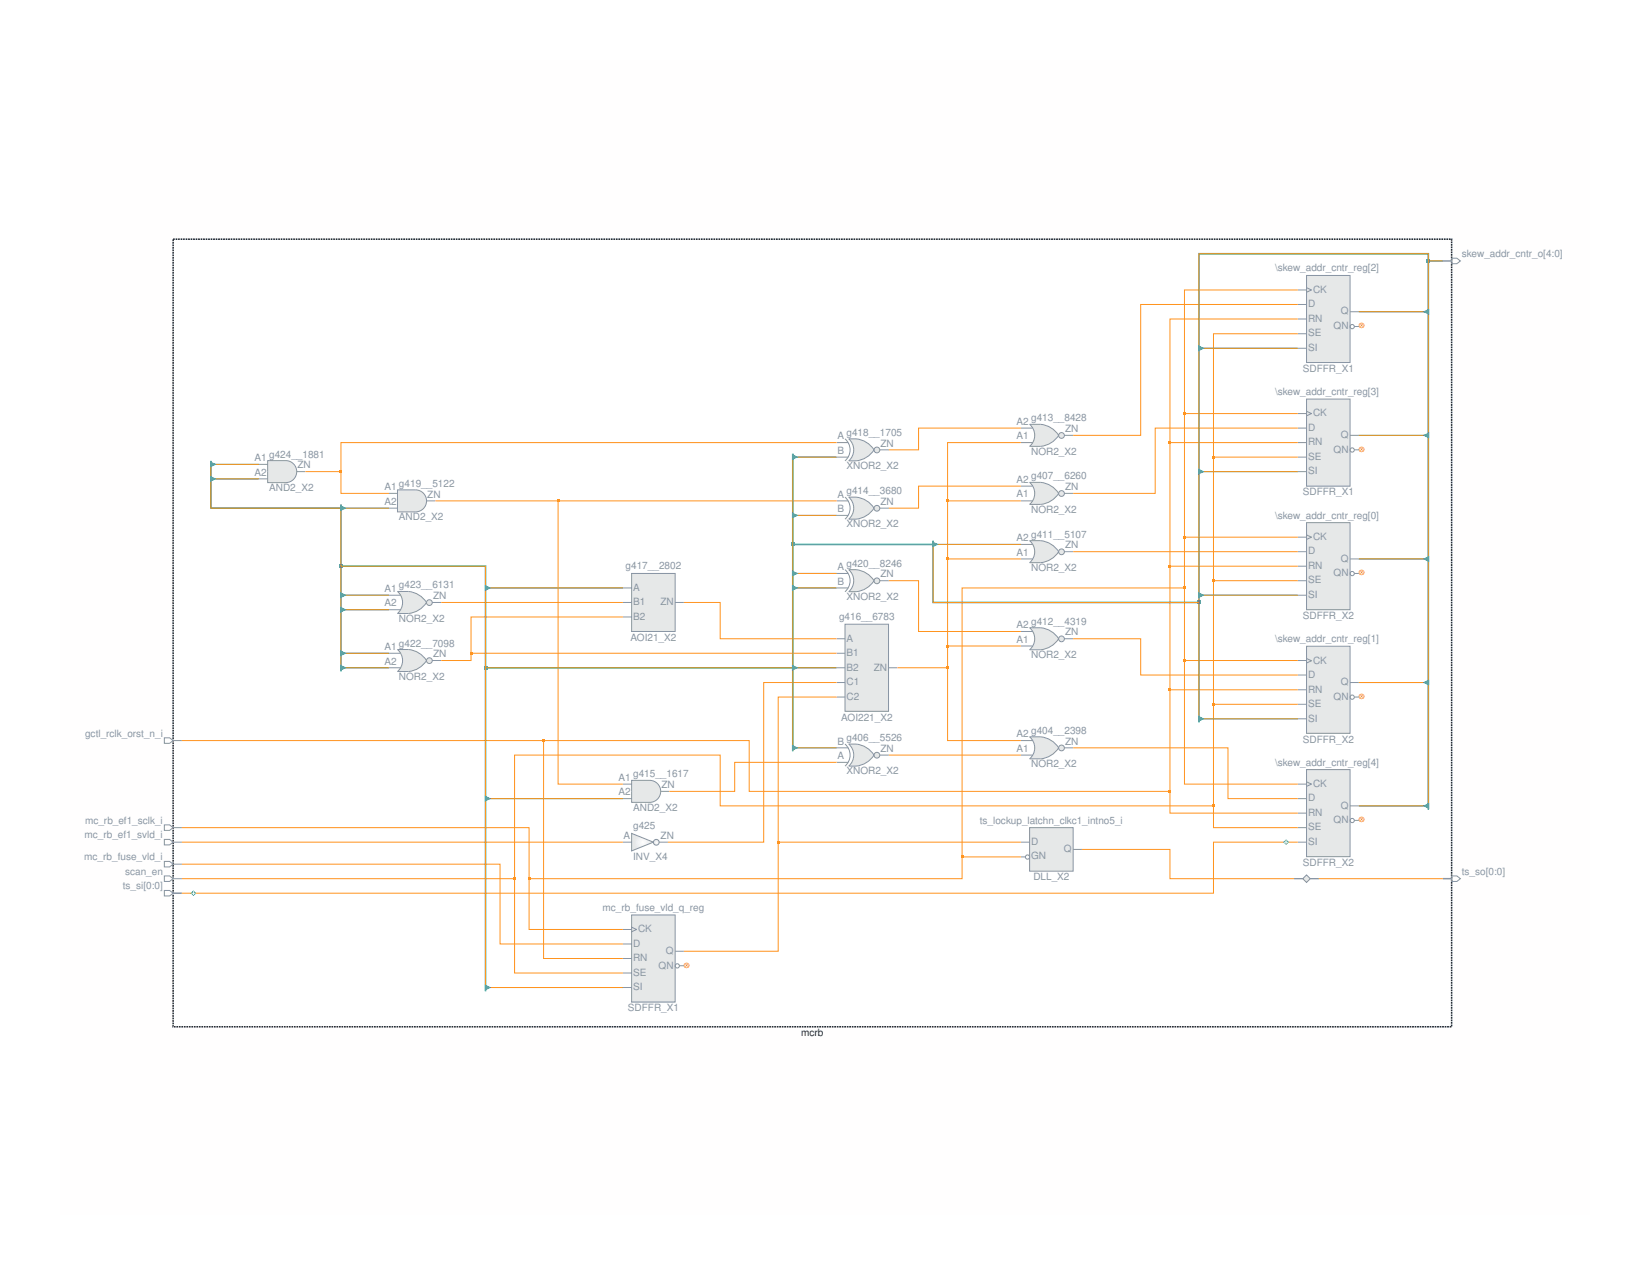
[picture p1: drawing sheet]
<svg xmlns="http://www.w3.org/2000/svg" width="279mm" height="216mm" viewBox="0 0 279 216" stroke-linecap="round" stroke-linejoin="round" font-family="sans-serif">
<path d="M10.2 10.2h259v195.5h-259z" fill="#fffefe"/>
<path d="M29.3 40.5h216.4v133.2h-216.4z" fill-rule="evenodd" fill="#fff"/>
<path d="M29.3 40.5h216.4v133.2h-216.4z" fill="none" stroke="#222830" stroke-width=".25" stroke-dasharray=".3 .1" stroke-linecap="butt"/>
<g fill="none" stroke="#8794a4" stroke-width=".17">
<path d="M245.7 43.7h.8l.6 .5-.6 .4h-.8zM27.8 124.8h.9l.6 .5-.6 .5h-.9zM27.8 139.6h.9l.6 .4-.6 .5h-.9zM29.3 125.3h1.5M27.8 142h.9l.6 .5-.6 .5h-.9zM27.8 145.8h.9l.6 .4-.6 .5h-.9zM27.8 150.7h.9l.6 .4-.6 .5h-.9zM27.8 148.2h.9l.6 .5-.6 .4h-.9zM29.3 142.5h1.5M29.3 146.2h1.5M29.3 140h1.5M29.3 148.7h1.5"/>
<path d="M245.7 148.2h.8l.6 .5-.6 .4h-.8z"/>
</g>
<path d="M244.2 44.2h1.5M29.3 151.1h1.5M244.2 148.7h1.5" fill="none" stroke="#8794a4" stroke-width=".25"/>
<path d="M221.1 46.6h7.4v14.7h-7.4z" fill-rule="evenodd" fill="#e6e8e8"/>
<path d="M221.1 46.6h7.4v14.7h-7.4zM221.1 48.7l.9 .4-.9 .3" fill="none" stroke="#8794a3" stroke-width=".17"/>
<g fill="none" stroke="#8794a4" stroke-width=".17">
<path d="M219.6 49.1h1.5M219.6 51.5h1.5M219.6 54h1.5M219.6 56.5h1.5M219.6 58.9h1.5M228.5 52.7h1.5M229.2 55.2h.8"/>
<circle cx="228.8" cy="55.3" r=".36"/>
</g>
<g fill="#e6e8e8">
<path d="M174.2 91.5a4.6 4.6 0 0 1 5 1.8 4.6 4.6 0 0 1-5 1.9 2.47 2.47 0 0 0 0-3.7z" fill-rule="evenodd"/>
<circle cx="179.6" cy="93.4" r=".49"/>
</g>
<g fill="none" stroke="#8794a3" stroke-width=".17">
<path d="M176.1 91.5a4.1 4.1 0 0 1 3.1 1.8 4.1 4.1 0 0 1-3.1 1.9h-1.9a2.45 2.45 0 0 0 0-3.7h1.9"/>
<circle cx="179.6" cy="93.4" r=".49"/>
</g>
<path d="M172.8 94.6h2M172.8 92.1h2M180.1 93.3h1.5" fill="none" stroke="#8794a4" stroke-width=".17"/>
<g fill="#e6e8e8">
<path d="M143.6 125.9a4.3 4.3 0 0 1 4.3 1.9 4.3 4.3 0 0 1-4.3 1.8 2.47 2.47 0 0 0 0-3.7z" fill-rule="evenodd"/>
<circle cx="148.4" cy="127.8" r=".49"/>
</g>
<g fill="none" stroke="#8794a3" stroke-width=".17">
<path d="M143 125.9a2.45 2.45 0 0 1 0 3.7M143.6 125.9a4.3 4.3 0 0 1 4.3 1.9 4.2 4.2 0 0 1-4.3 1.8 2.48 2.48 0 0 0 0-3.7z"/>
<circle cx="148.4" cy="127.8" r=".49"/>
</g>
<path d="M141.6 129h1.9M141.6 126.5h1.9M148.9 127.8h1.5" fill="none" stroke="#8794a4" stroke-width=".17"/>
<path d="M106.9 132h3.1a1.86 1.86 0 0 1 1.8 1.9 1.86 1.86 0 0 1-1.8 1.9h-3.1z" fill-rule="evenodd" fill="#e6e8e8"/>
<path d="M106.9 132h3.1a1.86 1.86 0 0 1 1.8 1.9 1.86 1.86 0 0 1-1.8 1.9h-3.1z" fill="none" stroke="#8794a3" stroke-width=".17"/>
<path d="M105.4 132.7h1.5M105.4 135.1h1.5M111.8 133.9h1.5" fill="none" stroke="#8794a4" stroke-width=".17"/>
<g fill="#e6e8e8">
<path d="M143.6 74.3a4.3 4.3 0 0 1 4.3 1.8 4.3 4.3 0 0 1-4.3 1.9 2.47 2.47 0 0 0 0-3.7z" fill-rule="evenodd"/>
<circle cx="148.4" cy="76.1" r=".49"/>
</g>
<g fill="none" stroke="#8794a3" stroke-width=".17">
<path d="M143 74.3a2.45 2.45 0 0 1 0 3.7M143.6 74.3a4.3 4.3 0 0 1 4.3 1.8 4.2 4.2 0 0 1-4.3 1.9 2.48 2.48 0 0 0 0-3.7z"/>
<circle cx="148.4" cy="76.1" r=".49"/>
</g>
<path d="M141.6 74.9h1.9M141.6 77.3h1.9M148.9 76.1h1.5" fill="none" stroke="#8794a4" stroke-width=".17"/>
<path d="M106.9 154.8h7.4v14.7h-7.4z" fill-rule="evenodd" fill="#e6e8e8"/>
<path d="M106.9 154.8h7.4v14.7h-7.4zM106.9 156.9l.8 .4-.8 .3" fill="none" stroke="#8794a3" stroke-width=".17"/>
<g fill="none" stroke="#8794a4" stroke-width=".17">
<path d="M105.4 157.3h1.5M105.4 159.7h1.5M105.4 162.2h1.5M105.4 164.6h1.5M105.4 167.1h1.5M114.3 161h1.4M115 163.4h.7"/>
<circle cx="114.6" cy="163.4" r=".36"/>
</g>
<path d="M45.3 77.9h3.1a1.86 1.86 0 0 1 1.8 1.9 1.86 1.86 0 0 1-1.8 1.9h-3.1z" fill-rule="evenodd" fill="#e6e8e8"/>
<path d="M45.3 77.9h3.1a1.86 1.86 0 0 1 1.8 1.9 1.86 1.86 0 0 1-1.8 1.9h-3.1z" fill="none" stroke="#8794a3" stroke-width=".17"/>
<path d="M43.8 78.6h1.5M50.2 79.8h1.5M43.8 81h1.5" fill="none" stroke="#8794a4" stroke-width=".17"/>
<path d="M220.5 148.7l.6-.7 .6 .7-.6 .6z" fill-rule="evenodd" fill="#e6e8e8"/>
<path d="M219 148.7h1.5M220.5 148.7l.6-.7 .6 .7-.6 .6zM221.7 148.7h1.5" fill="none" stroke="#8794a3" stroke-width=".17"/>
<path d="M219 148.7h1.5M221.7 148.7h1.5" fill="none" stroke="#8794a4" stroke-width=".17"/>
<path d="M221.1 109.3h7.4v14.8h-7.4z" fill-rule="evenodd" fill="#e6e8e8"/>
<path d="M221.1 109.3h7.4v14.8h-7.4zM221.1 111.4l.9 .4-.9 .4" fill="none" stroke="#8794a3" stroke-width=".17"/>
<g fill="none" stroke="#8794a4" stroke-width=".17">
<path d="M219.6 111.8h1.5M219.6 114.2h1.5M219.6 116.7h1.5M219.6 119.2h1.5M228.5 115.5h1.5M229.2 117.9h.8M219.6 121.6h1.5"/>
<circle cx="228.8" cy="118" r=".36"/>
</g>
<g fill="#e6e8e8">
<path d="M174.2 124.7a4.6 4.6 0 0 1 5 1.8 4.6 4.6 0 0 1-5 1.9 2.47 2.47 0 0 0 0-3.7z" fill-rule="evenodd"/>
<circle cx="179.6" cy="126.6" r=".49"/>
</g>
<g fill="none" stroke="#8794a3" stroke-width=".17">
<path d="M176.1 124.7a4.1 4.1 0 0 1 3.1 1.8 4.1 4.1 0 0 1-3.1 1.9h-1.9a2.45 2.45 0 0 0 0-3.7h1.9"/>
<circle cx="179.6" cy="126.6" r=".49"/>
</g>
<path d="M172.8 127.8h2M172.8 125.3h2M180.1 126.5h1.5" fill="none" stroke="#8794a4" stroke-width=".17"/>
<g fill="#e6e8e8">
<path d="M174.2 71.8a4.6 4.6 0 0 1 5 1.9 4.6 4.6 0 0 1-5 1.8 2.47 2.47 0 0 0 0-3.7z" fill-rule="evenodd"/>
<circle cx="179.6" cy="73.7" r=".49"/>
</g>
<g fill="none" stroke="#8794a3" stroke-width=".17">
<path d="M176.1 71.8a4.1 4.1 0 0 1 3.1 1.9 4.1 4.1 0 0 1-3.1 1.8h-1.9a2.45 2.45 0 0 0 0-3.7h1.9"/>
<circle cx="179.6" cy="73.7" r=".49"/>
</g>
<path d="M172.8 74.9h2M172.8 72.4h2M180.1 73.7h1.5" fill="none" stroke="#8794a4" stroke-width=".17"/>
<g fill="#e6e8e8">
<path d="M143.6 84.1a4.3 4.3 0 0 1 4.3 1.9 4.3 4.3 0 0 1-4.3 1.8 2.47 2.47 0 0 0 0-3.7z" fill-rule="evenodd"/>
<circle cx="148.4" cy="86" r=".49"/>
</g>
<g fill="none" stroke="#8794a3" stroke-width=".17">
<path d="M143 84.1a2.45 2.45 0 0 1 0 3.7M143.6 84.1a4.3 4.3 0 0 1 4.3 1.9 4.2 4.2 0 0 1-4.3 1.8 2.48 2.48 0 0 0 0-3.7z"/>
<circle cx="148.4" cy="86" r=".49"/>
</g>
<path d="M141.6 84.8h1.9M141.6 87.2h1.9M148.9 86h1.5" fill="none" stroke="#8794a4" stroke-width=".17"/>
<path d="M106.9 97h7.4v9.8h-7.4z" fill-rule="evenodd" fill="#e6e8e8"/>
<path d="M106.9 97h7.4v9.8h-7.4z" fill="none" stroke="#8794a3" stroke-width=".17"/>
<path d="M105.4 99.5h1.5M105.4 101.9h1.5M105.4 104.4h1.5M114.3 101.9h1.4" fill="none" stroke="#8794a4" stroke-width=".17"/>
<g fill="#e6e8e8">
<path d="M143.6 96.4a4.3 4.3 0 0 1 4.3 1.9 4.3 4.3 0 0 1-4.3 1.8 2.47 2.47 0 0 0 0-3.7z" fill-rule="evenodd"/>
<circle cx="148.4" cy="98.3" r=".49"/>
</g>
<g fill="none" stroke="#8794a3" stroke-width=".17">
<path d="M143 96.4a2.45 2.45 0 0 1 0 3.7M143.6 96.4a4.3 4.3 0 0 1 4.3 1.9 4.2 4.2 0 0 1-4.3 1.8 2.48 2.48 0 0 0 0-3.7z"/>
<circle cx="148.4" cy="98.3" r=".49"/>
</g>
<path d="M141.6 97h1.9M141.6 99.5h1.9M148.9 98.3h1.5" fill="none" stroke="#8794a4" stroke-width=".17"/>
<g fill="#e6e8e8">
<path d="M67.3 100.1a4.6 4.6 0 0 1 4.9 1.8 4.6 4.6 0 0 1-4.9 1.9 2.47 2.47 0 0 0 0-3.7z" fill-rule="evenodd"/>
<circle cx="72.7" cy="102" r=".49"/>
</g>
<g fill="none" stroke="#8794a3" stroke-width=".17">
<path d="M67.3 103.8a4.6 4.6 0 0 0 4.9-1.9 4.1 4.1 0 0 0-3.1-1.8h-1.8a2.45 2.45 0 0 1 0 3.7"/>
<circle cx="72.7" cy="102" r=".49"/>
</g>
<path d="M65.8 100.7h2M65.8 103.2h2M73.2 101.9h1.5" fill="none" stroke="#8794a4" stroke-width=".17"/>
<path d="M174.2 140h7.4v7.4h-7.4z" fill-rule="evenodd" fill="#e6e8e8"/>
<path d="M174.2 140h7.4v7.4h-7.4z" fill="none" stroke="#8794a3" stroke-width=".17"/>
<g fill="none" stroke="#8794a4" stroke-width=".17">
<path d="M172.8 142.5h1.4M172.8 145h.7M181.6 143.7h1.5"/>
<circle cx="173.9" cy="145" r=".36"/>
</g>
<g fill="#e6e8e8">
<path d="M106.9 141l3.7 1.5-3.7 1.5z" fill-rule="evenodd"/>
<circle cx="111.1" cy="142.5" r=".49"/>
</g>
<g fill="#000">
<path d="M106.9 141l3.7 1.5-3.7 1.5z" fill-rule="evenodd"/>
<circle cx="111.1" cy="142.5" r=".49"/>
</g>
<g fill="none" stroke="#8794a3" stroke-width=".17">
<path d="M106.9 141l3.7 1.5-3.7 1.5z"/>
<circle cx="111.1" cy="142.5" r=".49"/>
</g>
<path d="M105.4 142.5h1.5M111.5 142.5h1.5" fill="none" stroke="#8794a4" stroke-width=".17"/>
<path d="M221.1 67.5h7.4v14.8h-7.4z" fill-rule="evenodd" fill="#e6e8e8"/>
<path d="M221.1 67.5h7.4v14.8h-7.4zM221.1 69.6l.9 .4-.9 .4" fill="none" stroke="#8794a3" stroke-width=".17"/>
<g fill="none" stroke="#8794a4" stroke-width=".17">
<path d="M219.6 70h1.5M219.6 72.4h1.5M219.6 74.9h1.5M219.6 77.3h1.5M219.6 79.8h1.5M228.5 73.7h1.5M229.2 76.1h.8"/>
<circle cx="228.8" cy="76.1" r=".36"/>
</g>
<path d="M221.1 88.4h7.4v14.8h-7.4z" fill-rule="evenodd" fill="#e6e8e8"/>
<path d="M221.1 88.4h7.4v14.8h-7.4zM221.1 90.5l.9 .4-.9 .4" fill="none" stroke="#8794a3" stroke-width=".17"/>
<g fill="none" stroke="#8794a4" stroke-width=".17">
<path d="M219.6 90.9h1.5M219.6 93.3h1.5M219.6 95.8h1.5M219.6 98.3h1.5M228.5 94.6h1.5M229.2 97h.8M219.6 100.7h1.5"/>
<circle cx="228.8" cy="97" r=".36"/>
</g>
<g fill="#e6e8e8">
<path d="M174.2 81.6a4.6 4.6 0 0 1 5 1.9 4.6 4.6 0 0 1-5 1.8 2.47 2.47 0 0 0 0-3.7z" fill-rule="evenodd"/>
<circle cx="179.6" cy="83.5" r=".49"/>
</g>
<g fill="none" stroke="#8794a3" stroke-width=".17">
<path d="M176.1 81.6a4.1 4.1 0 0 1 3.1 1.9 4.1 4.1 0 0 1-3.1 1.8h-1.9a2.45 2.45 0 0 0 0-3.7h1.9"/>
<circle cx="179.6" cy="83.5" r=".49"/>
</g>
<path d="M172.8 84.8h2M172.8 82.3h2M180.1 83.5h1.5" fill="none" stroke="#8794a4" stroke-width=".17"/>
<g fill="#e6e8e8">
<path d="M174.2 106.2a4.6 4.6 0 0 1 5 1.9 4.6 4.6 0 0 1-5 1.8 2.47 2.47 0 0 0 0-3.7z" fill-rule="evenodd"/>
<circle cx="179.6" cy="108.1" r=".49"/>
</g>
<g fill="none" stroke="#8794a3" stroke-width=".17">
<path d="M174.2 106.2a2.45 2.45 0 0 1 0 3.7 4.6 4.6 0 0 0 5-1.8 4.1 4.1 0 0 0-3.1-1.9M174.2 106.2h1.9"/>
<circle cx="179.6" cy="108.1" r=".49"/>
</g>
<path d="M172.8 109.3h2M172.8 106.8h2M180.1 108.1h1.5" fill="none" stroke="#8794a4" stroke-width=".17"/>
<path d="M143 105.6h7.4v14.8h-7.4z" fill-rule="evenodd" fill="#e6e8e8"/>
<path d="M143 105.6h7.4v14.8h-7.4z" fill="none" stroke="#8794a3" stroke-width=".17"/>
<path d="M141.6 108.1h1.4M141.6 110.5h1.4M141.6 113h1.4M141.6 115.5h1.4M141.6 117.9h1.4M150.4 113h1.5" fill="none" stroke="#8794a4" stroke-width=".17"/>
<path d="M67.3 82.9h3.1a1.86 1.86 0 0 1 1.8 1.9 1.86 1.86 0 0 1-1.8 1.8h-3.1z" fill-rule="evenodd" fill="#e6e8e8"/>
<path d="M67.3 82.9h3.1a1.86 1.86 0 0 1 1.8 1.9 1.86 1.86 0 0 1-1.8 1.8h-3.1z" fill="none" stroke="#8794a3" stroke-width=".17"/>
<path d="M65.8 83.5h1.5M65.8 86h1.5M72.2 84.8h1.5" fill="none" stroke="#8794a4" stroke-width=".17"/>
<g fill="#e6e8e8">
<path d="M67.3 109.9a4.6 4.6 0 0 1 4.9 1.9 4.6 4.6 0 0 1-4.9 1.8 2.47 2.47 0 0 0 0-3.7z" fill-rule="evenodd"/>
<circle cx="72.7" cy="111.8" r=".49"/>
</g>
<g fill="none" stroke="#8794a3" stroke-width=".17">
<path d="M67.3 109.9a4.6 4.6 0 0 1 4.9 1.9 4.1 4.1 0 0 1-3.1 1.8h-1.8a2.45 2.45 0 0 0 0-3.7z"/>
<circle cx="72.7" cy="111.8" r=".49"/>
</g>
<path d="M65.8 110.5h2M65.8 113h2M73.2 111.8h1.5" fill="none" stroke="#8794a4" stroke-width=".17"/>
<path d="M221.1 130.2h7.4v14.7h-7.4z" fill-rule="evenodd" fill="#e6e8e8"/>
<path d="M221.1 130.2h7.4v14.7h-7.4zM221.1 132.3l.9 .4-.9 .4" fill="none" stroke="#8794a3" stroke-width=".17"/>
<g fill="none" stroke="#8794a4" stroke-width=".17">
<path d="M219.6 132.7h1.5M219.6 135.1h1.5M219.6 137.6h1.5M228.5 136.4h1.5M229.2 138.8h.8M219.6 140h1.5M219.6 142.5h1.5"/>
<circle cx="228.8" cy="138.8" r=".36"/>
</g>
<path d="M200.4 99.5h-37.6v49.2h-73.3M200.4 111.8h19.2M30.8 140h58.7v17.3h15.9" fill="none" stroke="#ff931e" stroke-width=".17"/>
<g fill="#ff931e">
<path d="M200.2 69.8h.5v.4h-.5z"/>
<path d="M200.2 90.7h.5v.4h-.5z"/>
<path d="M200.2 99.3h.5v.4h-.5z"/>
<path d="M200.2 111.5h.5v.5h-.5z"/>
<path d="M89.3 148.5h.4v.4h-.4z"/>
</g>
<path d="M162.8 145h10" fill="none" stroke="#ff931e" stroke-width=".17"/>
<path d="M162.6 144.8h.4v.4h-.4z" fill="#ff931e"/>
<path d="M219.6 49.1h-19.2v83.6h19.2M200.4 70h19.2M200.4 90.9h19.2M79.7 110.5h61.9M105.4 104.4h-25.7v7.4h-5M181.6 108.1h11.4v6.1h26.6M183.1 143.7h14.9v5h21" fill="none" stroke="#ff931e" stroke-width=".17"/>
<path d="M79.5 110.3h.4v.4h-.4z" fill="#ff931e"/>
<path d="M219.6 72.4h-24.1v11.1h-13.9M150.4 98.3h5v8.5h17.4M172.8 82.3h-17.4v3.7h-5M115.7 101.9h6.2v6.2h19.7M141.6 117.9h-9.9v43.1h-16M181.6 126.5h26.2v8.6h11.8M30.8 142.5h74.6M131.7 142.5h41.1" fill="none" stroke="#ff931e" stroke-width=".17"/>
<path d="M131.5 142.3h.4v.4h-.4z" fill="#ff931e"/>
<path d="M30.8 125.3h61.2v36.9h13.4M92 125.3h34.8v8.6h71.2" fill="none" stroke="#ff931e" stroke-width=".17"/>
<g fill="#ff931e">
<path d="M197.8 74.7h.4v.4h-.4z"/>
<path d="M197.8 95.6h.4v.4h-.4z"/>
<path d="M197.8 116.5h.4v.4h-.4z"/>
<path d="M197.8 133.7h.4v.4h-.4z"/>
<path d="M91.8 125.1h.4v.4h-.4z"/>
</g>
<path d="M219.6 54h-21.6v83.6h21.6M51.7 79.8h6M141.6 74.9h-83.9v8.6h8.1M198 74.9h21.6M198 95.8h21.6M198 116.7h21.6M150.4 127.8h22.4M219.6 142.5h-14.2v8.6h-174.6" fill="none" stroke="#ff931e" stroke-width=".17"/>
<path d="M57.5 79.6h.4v.4h-.4z" fill="#ff931e"/>
<path d="M30.8 148.7h56.3" fill="none" stroke="#ff931e" stroke-width=".17"/>
<path d="M86.9 148.5h.4v.4h-.4z" fill="#ff931e"/>
<path d="M205.4 136.4h-83.5v-8.6h-34.8v36.8h18.3" fill="none" stroke="#ff931e" stroke-width=".17"/>
<g fill="#ff931e">
<path d="M205.1 77.1h.5v.5h-.5z"/>
<path d="M205.1 98h.5v.5h-.5z"/>
<path d="M205.1 119h.5v.4h-.5z"/>
<path d="M205.1 136.1h.5v.5h-.5z"/>
</g>
<path d="M219.6 56.5h-14.2v83.5h14.2M172.8 74.9h-12.4v50.4h12.4M205.4 77.3h14.2M160.4 84.8h12.4M160.4 94.6h12.4M205.4 98.3h14.2M151.9 113h8.5M160.4 109.3h12.4M205.4 119.2h14.2" fill="none" stroke="#ff931e" stroke-width=".17"/>
<g fill="#ff931e">
<path d="M160.1 84.5h.5v.5h-.5z"/>
<path d="M160.1 94.4h.5v.4h-.5z"/>
<path d="M160.1 109.1h.5v.4h-.5z"/>
<path d="M160.1 112.8h.5v.4h-.5z"/>
</g>
<path d="M73.7 84.8h20.7v47.9h11M94.4 84.8h47.2" fill="none" stroke="#ff931e" stroke-width=".17"/>
<path d="M94.2 84.5h.5v.5h-.5z" fill="#ff931e"/>
<path d="M219.6 51.5h-26.6v22.2h-11.4M172.8 72.4h-17.4v3.7h-5M181.6 93.3h38M74.7 101.9h30.7M141.6 115.5h-12.4v27h-16.2M141.6 129h-17.3v4.9h-11M30.8 146.2h53.8v13.5h20.8M223.2 148.7h21" fill="none" stroke="#ff931e" stroke-width=".17"/>
<path d="M35.7 78v8h22M57.7 95.8h24.5v71.9M82.2 113h52" fill="none" stroke="#00a99d" stroke-width=".25"/>
<path d="M133.9 91.9h.5v.5h-.5z" fill="#00a99d"/>
<path d="M157.9 91.5v10.4h45" fill="none" stroke="#00a99d" stroke-width=".25"/>
<path d="M202.6 101.7h.6v.5h-.6z" fill="#00a99d"/>
<path d="M57.7 85.3v28.3" fill="none" stroke="#00a99d" stroke-width=".25"/>
<g fill="#00a99d">
<path d="M57.4 95.5h.6v.6h-.6z"/>
<path d="M81.9 112.7h.5v.5h-.5z"/>
</g>
<path d="M241.7 44.2h2.5M134.2 76.8v50.3M134.2 92.1h23.7M202.9 122.2v-79.3h38.8v94.1" fill="none" stroke="#00a99d" stroke-width=".25"/>
<path d="M241.5 43.9h.5v.5h-.5z" fill="#00a99d"/>
<g fill="none" stroke="#01aa9f" stroke-width=".17">
<path d="M202.9 58.9h16.7M230 52.7h11.7M35.7 78.6h8.1M134.2 77.3h7.4M202.9 79.8h16.7M230 73.7h11.7M35.7 81h8.1M57.7 86h8.1M82.2 99.5h23.2M134.2 99.5h7.4M134.2 87.2h7.4M134.2 97h7.4"/>
<path d="M157.9 92.1h14.9M230 94.6h11.7M57.7 113h8.1M57.7 100.7h8.1M57.7 103.2h8.1M57.7 110.5h8.1M134.2 113h7.4M202.9 100.7h16.7M230 115.5h11.7M82.2 135.1h23.2M134.2 126.5h7.4M202.9 121.6h16.7"/>
<path d="M230 136.4h11.7M82.2 167.1h23.2"/>
</g>
<g fill="none" stroke="#ff931e" stroke-width=".17">
<path d="M202.9 58.9h16.7M230 52.7h11.7M241.7 44.2h2.5M43.8 78.6h-8.1v7.4h22M141.6 77.3h-7.4v49.2h7.4M202.9 79.8v-36.9h38.8v93.5h-11.7M202.9 79.8h16.7M202.9 79.8v41.8h16.7M230 73.7h11.7M35.7 81h8.1M57.7 95.8h24.5v3.7M57.7 86h8.1"/>
<path d="M57.7 86v27h8.1M82.2 99.5v67.6h23.2M82.2 99.5h23.2M134.2 99.5h7.4M134.2 87.2h7.4M134.2 97h7.4M172.8 92.1h-14.9v9.8h45M230 94.6h11.7M57.7 100.7h8.1M57.7 103.2h8.1M57.7 110.5h8.1M82.2 113h59.4"/>
<path d="M202.9 100.7h16.7M230 115.5h11.7M82.2 135.1h23.2"/>
</g>
<g fill="#02aa9e">
<path d="M134 76.8l1.1 .5-1.1 .6z"/>
<path d="M134 86.7l1.1 .5-1.1 .5z"/>
<path d="M134 96.5l1.1 .5-1.1 .5z"/>
<path d="M134 99l1.1 .5-1.1 .5z"/>
<path d="M134 112.5l1.1 .5-1.1 .5z"/>
<path d="M134 126l1.1 .5-1.1 .5z"/>
<path d="M202.8 121.1l1 .5-1 .5z"/>
<path d="M202.8 100.2l1 .5-1 .5z"/>
<path d="M202.8 79.3l1 .5-1 .5z"/>
<path d="M202.8 58.4l1 .5-1 .5z"/>
<path d="M35.6 78.1l1 .5-1 .5z"/>
<path d="M35.6 80.5l1 .5-1 .5z"/>
<path d="M57.6 85.5l1 .5-1 .5z"/>
<path d="M57.6 100.2l1 .5-1 .5z"/>
<path d="M57.6 102.7l1 .5-1 .5z"/>
<path d="M57.6 110l1 .5-1 .5z"/>
<path d="M57.6 112.5l1 .5-1 .5z"/>
<path d="M82 99l1.1 .5-1.1 .5z"/>
<path d="M82 134.6l1.1 .5-1.1 .5z"/>
<path d="M82 166.6l1.1 .5-1.1 .5z"/>
<path d="M157.8 91.6l1 .5-1 .5z"/>
<path d="M240.8 52.7l1.1-.5v1.1z"/>
<path d="M240.8 73.7l1.1-.5v1z"/>
<path d="M240.8 94.6l1.1-.5v1z"/>
<path d="M240.8 115.5l1.1-.5v1z"/>
<path d="M240.8 136.4l1.1-.6v1.1z"/>
</g>
<path d="M32.7 150.7l.5 .4-.5 .5-.4-.5z" fill-rule="evenodd" fill="#00aa9d"/>
<path d="M32.4 151.1h.7M32.7 150.8v.7" fill="none" stroke="#fffeff" stroke-width=".17"/>
<path d="M217.6 142l.5 .5-.5 .5-.4-.5z" fill-rule="evenodd" fill="#00aa9d"/>
<path d="M217.3 142.5h.7M217.6 142.2v.6" fill="none" stroke="#fffeff" stroke-width=".17"/>
<g font-size="1.7" fill="#8794a3">
<text x="215.8" y="45.9">\skew_addr_cntr_reg[2]</text>
<text x="220.5" y="62.9">SDFFR_X1</text>
<text x="174.5" y="71.3">g413__8428</text>
<text x="215.8" y="66.8">\skew_addr_cntr_reg[3]</text>
<text x="45.6" y="77.4">g424__1881</text>
<text x="143.3" y="73.7">g418__1705</text>
<text x="174.5" y="76.9">NOR2_X2</text>
<text x="45.6" y="83.1">AND2_X2</text>
<text x="67.5" y="82.4">g419__5122</text>
<text x="143.3" y="79.4">XNOR2_X2</text>
<text x="143.3" y="83.6">g414__3680</text>
<text x="174.5" y="81.1">g407__6260</text>
<text x="220.5" y="83.8">SDFFR_X1</text>
<text x="67.5" y="88">AND2_X2</text>
<text x="143.3" y="89.2">XNOR2_X2</text>
<text x="174.5" y="86.7">NOR2_X2</text>
<text x="215.8" y="87.8">\skew_addr_cntr_reg[0]</text>
<text x="143.3" y="95.9">g420__8246</text>
<text x="174.5" y="91">g411__5107</text>
<text x="67.5" y="99.6">g423__6131</text>
<text x="105.9" y="96.4">g417__2802</text>
<text x="143.3" y="101.5">XNOR2_X2</text>
<text x="174.5" y="96.6">NOR2_X2</text>
<text x="67.5" y="105.2">NOR2_X2</text>
<text x="142" y="104.9">g416__6783</text>
<text x="174.5" y="105.7">g412__4319</text>
<text x="220.5" y="104.7">SDFFR_X2</text>
<text x="67.5" y="109.4">g422__7098</text>
<text x="106.7" y="108.4">AOI21_X2</text>
<text x="174.5" y="111.3">NOR2_X2</text>
<text x="215.8" y="108.7">\skew_addr_cntr_reg[1]</text>
<text x="67.5" y="115">NOR2_X2</text>
<text x="142.4" y="121.9">AOI221_X2</text>
<text x="143.3" y="125.4">g406__5526</text>
<text x="174.5" y="124.2">g404__2398</text>
<text x="220.5" y="125.6">SDFFR_X2</text>
<text x="107.1" y="131.5">g415__1617</text>
<text x="143.3" y="131">XNOR2_X2</text>
<text x="174.5" y="129.8">NOR2_X2</text>
<text x="215.8" y="129.5">\skew_addr_cntr_reg[4]</text>
<text x="107.1" y="137.2">AND2_X2</text>
<text x="107.1" y="140.3">g425</text>
<text x="165.8" y="139.4">ts_lockup_latchn_clkc1_intno5_i</text>
<text x="107.1" y="145.5">INV_X4</text>
<text x="174.9" y="149">DLL_X2</text>
<text x="220.5" y="146.5">SDFFR_X2</text>
<text x="102" y="154.1">mc_rb_fuse_vld_q_reg</text>
<text x="106.3" y="171.1">SDFFR_X1</text>
</g>
<g font-size="1.7" fill="#8794a4">
<text x="247.4" y="43.5">skew_addr_cntr_o[4:0]</text>
<text x="221.4" y="52">D</text>
<text x="222.2" y="49.5">CK</text>
<text x="226.9" y="53.2">Q</text>
<text x="221.4" y="54.4">RN</text>
<text x="221.4" y="56.9">SE</text>
<text x="221.4" y="59.4">SI</text>
<text x="225.7" y="55.7">QN</text>
<text x="172" y="71.9">A2</text>
<text x="222.2" y="70.4">CK</text>
<text x="141.7" y="74.3">A</text>
<text x="141.7" y="76.8">B</text>
<text x="149" y="75.6">ZN</text>
<text x="172" y="74.3">A1</text>
<text x="180.3" y="73.1">ZN</text>
<text x="221.4" y="72.9">D</text>
<text x="221.4" y="75.4">RN</text>
<text x="221.4" y="77.8">SE</text>
<text x="225.7" y="76.6">QN</text>
<text x="226.9" y="74.1">Q</text>
<text x="43.1" y="78">A1</text>
<text x="43.1" y="80.5">A2</text>
<text x="50.3" y="79.2">ZN</text>
<text x="65.1" y="83">A1</text>
<text x="172" y="81.7">A2</text>
<text x="180.3" y="82.9">ZN</text>
<text x="221.4" y="80.3">SI</text>
<text x="65.1" y="85.4">A2</text>
<text x="72.3" y="84.2">ZN</text>
<text x="141.7" y="84.2">A</text>
<text x="141.7" y="86.7">B</text>
<text x="149" y="85.4">ZN</text>
<text x="172" y="84.2">A1</text>
<text x="172" y="94">A1</text>
<text x="172" y="91.6">A2</text>
<text x="180.3" y="92.8">ZN</text>
<text x="221.4" y="93.8">D</text>
<text x="222.2" y="91.4">CK</text>
<text x="226.9" y="95">Q</text>
<text x="65.1" y="100.2">A1</text>
<text x="73.3" y="101.4">ZN</text>
<text x="107.1" y="99.9">A</text>
<text x="141.7" y="96.5">A</text>
<text x="141.7" y="98.9">B</text>
<text x="149" y="97.7">ZN</text>
<text x="221.4" y="96.3">RN</text>
<text x="221.4" y="98.7">SE</text>
<text x="221.4" y="101.2">SI</text>
<text x="225.7" y="97.5">QN</text>
<text x="65.1" y="102.6">A2</text>
<text x="107.1" y="102.4">B1</text>
<text x="107.1" y="104.9">B2</text>
<text x="111.8" y="102.4">ZN</text>
<text x="172" y="106.3">A2</text>
<text x="180.3" y="107.5">ZN</text>
<text x="65.1" y="110">A1</text>
<text x="65.1" y="112.4">A2</text>
<text x="73.3" y="111.2">ZN</text>
<text x="143.3" y="108.5">A</text>
<text x="143.3" y="111">B1</text>
<text x="143.3" y="113.5">B2</text>
<text x="147.9" y="113.5">ZN</text>
<text x="172" y="108.8">A1</text>
<text x="222.2" y="112.3">CK</text>
<text x="143.3" y="115.9">C1</text>
<text x="143.3" y="118.4">C2</text>
<text x="221.4" y="114.7">D</text>
<text x="221.4" y="117.2">RN</text>
<text x="221.4" y="119.6">SE</text>
<text x="225.7" y="118.4">QN</text>
<text x="226.9" y="116">Q</text>
<text x="14.4" y="124.6">gctl_rclk_orst_n_i</text>
<text x="141.7" y="126">B</text>
<text x="172" y="124.8">A2</text>
<text x="180.3" y="126">ZN</text>
<text x="221.4" y="122.1">SI</text>
<text x="141.7" y="128.4">A</text>
<text x="149" y="127.2">ZN</text>
<text x="172" y="127.2">A1</text>
<text x="104.7" y="132.1">A1</text>
<text x="104.7" y="134.6">A2</text>
<text x="111.9" y="133.3">ZN</text>
<text x="221.4" y="135.6">D</text>
<text x="222.2" y="133.1">CK</text>
<text x="226.9" y="136.8">Q</text>
<text x="14.3" y="141.9">mc_rb_ef1_svld_i</text>
<text x="14.4" y="139.4">mc_rb_ef1_sclk_i</text>
<text x="105.5" y="141.9">A</text>
<text x="111.8" y="141.9">ZN</text>
<text x="174.5" y="143">D</text>
<text x="221.4" y="138">RN</text>
<text x="221.4" y="140.5">SE</text>
<text x="221.4" y="143">SI</text>
<text x="225.7" y="139.3">QN</text>
<text x="14.3" y="145.5">mc_rb_fuse_vld_i</text>
<text x="21.2" y="148">scan_en</text>
<text x="174.5" y="145.4">GN</text>
<text x="180" y="144.2">Q</text>
<text x="247.4" y="148">ts_so[0:0]</text>
<text x="20.8" y="150.5">ts_si[0:0]</text>
<text x="107.1" y="160.2">D</text>
<text x="108" y="157.7">CK</text>
<text x="112.7" y="161.4">Q</text>
<text x="107.1" y="162.6">RN</text>
<text x="107.1" y="165.1">SE</text>
<text x="107.1" y="167.6">SI</text>
<text x="111.5" y="163.9">QN</text>
</g>
<text font-size="1.7" fill="#222830" x="135.6" y="175.3">mcrb</text>
<g font-size="1" fill="#ee1c24">
<text x="230" y="55.4">⨂</text>
<text x="230" y="76.2">⨂</text>
<text x="230" y="97.2">⨂</text>
<text x="230" y="118.1">⨂</text>
<text x="230" y="138.9">⨂</text>
<text x="115.7" y="163.5">⨂</text>
</g>
</svg>
